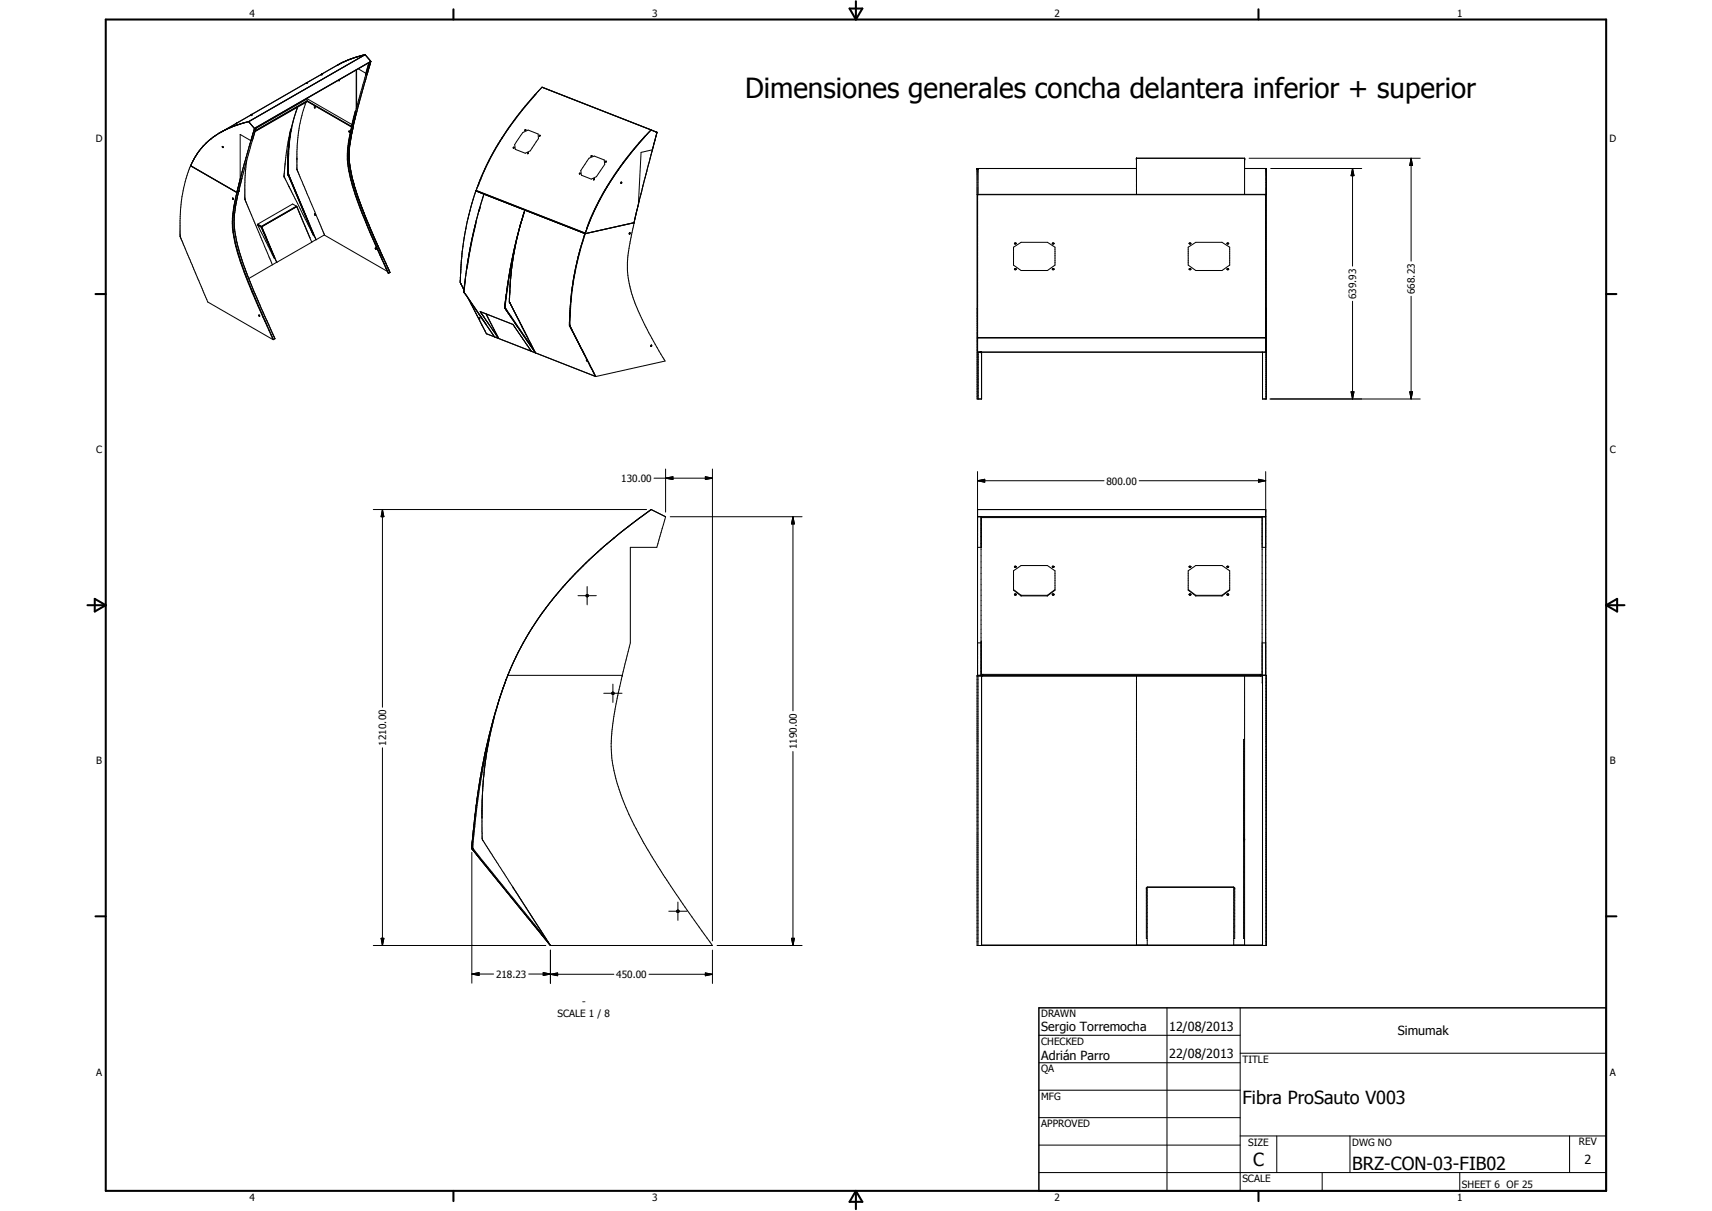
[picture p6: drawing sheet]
<svg xmlns="http://www.w3.org/2000/svg" width="594mm" height="420mm" viewBox="0 0 594 420" stroke-linecap="round" stroke-linejoin="round" font-family="sans-serif">
<g fill="none" stroke="#000" stroke-width=".35">
<path d="M126 19.2l-5.9 1.9M126 19.1l-5.4 1.8M126.7 19l-.7 .1M126.7 19h-.1M126.7 19l2 2.3M126.7 19l-40.4 23.2M87.2 39.8h.1M87.3 39.8h-.1M87.4 39.7l-.3 .1M102.6 39.1l-.3 1M102.9 38.1l.4-1-2.3 7.7M102.9 38.3l-.2 .5"/>
<path d="M106.2 35.5a52.2 52.2 0 0 0-3.2 17l.1 6.4 9.5 22.6-2.9 1.7M106.4 28.7l-19.8 11.4M106.5 28.7l-.2 .1M106.5 28.7h.1M106.6 35.1l-18.1 10.4M106.6 35.1l15.4 8.9M106.6 35v.1M106.6 35l-18 10.3-1 3.3-.5 .2M106.6 35l15.3 8.8M106.6 28.6l-.2 .1M106.6 28.6h.1M106.6 34.3l15.5 8.9"/>
<path d="M106.6 34.3l-17.8 10.2M106.7 35.1l-18.2 10.6M106.8 34l-.2 .3M109.1 36.6l.1 .9M109.2 37.5h.1M109.4 36.8l-.1 .7M111.8 25.7h-.1M111.9 25.6l-.3 .1M111.9 25.6h.1M111.9 25.6h-.1M116.8 22.7l-10.4 6M116.8 22.7l-40.2 23.2"/>
<path d="M117.4 27.9h.4M117.6 27.8l.1 .1M117.7 27.7l.1 .2M117.7 27.9l.1 .1M118.4 21.9l-1.6 .8M120.1 21.1l-3 1.5M120.1 21.1l-1.2 .5M120.6 21l-.5 .1M123.3 39.2l.4-.3-.6 2.4M123.3 38.6l-1.2 5M123.3 38.6v.6M123.3 39.2l-.5 1.8"/>
<path d="M123.4 38.5l-.1 .1M123.4 38.5l-1 4.2M123.6 24.3v13.4M123.7 24.2v13.1M124.3 23.9l2.6 1.5M127.5 23.7l-.5 2.1M128 21.8l-1 4M128.2 21.6l-.5 1.9M128.2 21.6l-4.8 16.9M128.2 21.6l-39.3 22.7M128.7 21.3l-1.2 4.2-.5 .3M128.7 21.3l-6.1 22.2"/>
<path d="M128.7 21.3l-.5 .3M128.7 21.3l-39.9 22.9M186.2 32.4a98 98 0 0 0-20.3 32.2M188.1 30.3a100.1 100.1 0 0 0-22.9 35.8M188.1 30.3h.1M188.1 30.3l37.8 14.8M66.1 57.5l16.1 9.3M66.1 57.5a51.6 51.6 0 0 0-3.6 19v5.6M66.1 57.5h.1M66.2 57.4h.1M66.2 57.4v.1M66.2 57.5l16 9.3"/>
<path d="M66.3 57.3l-.1 .1M66.8 56.3l-.6 1.2M67 55.7l-.6 1.2M68 54.1l-.7 1.1M68.3 53.5l-1.3 2.3M68.8 52.8l-.4 .6M70.1 51.2l-.9 1.1M70.5 50.7l-2.5 3.3M72 49.1l-1.5 1.6M72.7 48.6l-.6 .5M73.3 48.1l-2.3 2.1M73.9 47.6l-.7 .6"/>
<path d="M75.2 46.7l-1.3 1M77.2 50.8l.2 .4M77.2 50.8h.1M77.3 50.8l.1 .4M77.4 51.2h.1M77.9 45.2l-.9 .5M78.9 44.7l-.5 .3M79.2 44.6l-4.6 2.6M80.1 44.2l-.9 .4M81.8 42.9l.3-.2zM81.8 42.9h.1M82 43.5l-2.8 1.1"/>
<path d="M83 42.2l-1 .6M84.1 42.8l-2.1 .7M84.1 42.8l-1.1 .3M85.6 55.6l-.6 6.5v7.2l9.5 22.6M85.8 42.3l-1.3 .4M86.3 42.2l-5.3 1.6-5.7 2.9M86.3 42.2l2 2.4M86.3 42.2l-2.2 .6M86.4 42.2h-.1M87.1 48.8l-3.8-2.1v15.4M88.3 44.6l-5.8 21.1M88.3 44.6l-1.2 4.2"/>
<path d="M88.9 44.3l-3.4 11.7-2.7 10.5M88.9 44.3l-.3-.1-.3 .4M88.9 44.3l-.6 .3M100 54.4l.1 6.1-.1-.3M100 54.1v.3M100.1 53.3l-.1 1.1M100.1 53.3l-.1 .3M100.1 53.2l-.1 1.2M100.1 52.1v1.2M100.1 52.2v.6M100.1 52.2v.3M100.2 51.2l-.1 .5z"/>
<path d="M100.2 51.2l-.1 1M100.2 51.2l-.1 1.3M100.2 50.4v.8M100.3 49.7l-.1 .7M100.3 49.7l-.1 1.5M100.3 49.6l-.1 1.6M100.4 48.9l-.1 .8M100.5 48.4l-.1 .5M100.6 47l-.3 2.6M100.7 46.6l-.3 2.3M100.7 46.6l-.1 .4M100.8 45.6l-.1 1"/>
<path d="M100.9 44.9l-.9 6.8-.1 8.7 8.9 21.4M100.9 44.9l-1.2 5.9-.9 7.3a6.8 6.8 0 0 0 1.3 6.2l8.7 17.5M101 44.8l-.2 .8M101 44.8l-.1 .1M101 44.8l-.4 2.6M101 44.8l-.3 1.8M102.2 40.4a58.1 58.1 0 0 0-2.1 14.3v5.9M103 58.8h.1M121.1 45.5h.2l.1 .4zM121.2 45.5h.1M121.2 45.5l.2 .3M121.9 43.8h.2"/>
<path d="M121.9 46.5l-.9 6.6a46.4 46.4 0 0 0 3.2 15.5l3.1 8.2 5.6 12.7M122 44l-.3 1.4a32.8 32.8 0 0 0 .5 18.9l2.4 7.1 3.2 8 7 15.4M122.1 43.6l.1 .3M122.1 43.6l-.2 .2M122.2 43.9l-.2 .1M122.2 43.9l-.8 3.6a28.8 28.8 0 0 0 .5 15l.1 .5a140 140 0 0 0 7.5 20.1l5.3 11.7M122.3 43.2l-.2 .6M122.6 43.4h.1M122.6 43.5l-.1 .1M122.6 43.5l-.5 .3M122.7 43.4l-.7 .6M122.7 43.4l-.3 1.5a31.5 31.5 0 0 0 .3 18.4 206.5 206.5 0 0 0 12.6 31.2"/>
<path d="M122.7 43.4l-.6 .4M122.7 41.3l-.6 2.5M123.1 41.5l-.5 2M178.1 51.2v.2M178.1 51.4h.1M178.1 51.2h.1M178.2 51.1l-.1 .1M178.2 51.1h.1M178.2 51.1l.2 .1M178.2 51.4h.1M178.3 51.2l-.2 .2M178.4 51.2h-.1"/>
<path d="M181.4 46l1.9-.9 3.4 1.4 .2 1.6-2.9 4.2-1.7 .9-3.5-1.4-.2-1.6zM182.2 45v.3l.2-.1M182.3 45l.1 .2M182.3 45h-.1M182.4 45.2h.1M183.2 53l.1 .2-.2 .1zM187.2 47.2h.1M187.4 46.9h.1M187.4 47l-.2-.1v.3M187.4 47h.1M187.4 47l-.2 .2M204.4 54.9l1.8-.8 3.5 1.4 .1 1.6-2.8 4.2-1.8 .8-3.4-1.3-.3-1.6z"/>
<path d="M205.2 54h.2v.2zM210.1 56.2h.1M210.4 56l-.3 .2M210.4 56h.1M214.5 59.1l-2.4 3.4M215.3 57.8l-5.3 8.1-3.4 6.5M216.2 56.6l-.9 1.3M223.8 47.2a102 102 0 0 0-20.3 32.2M224.7 46.4l-3.5 3.9-5.1 6.4M224.7 46.4l-7.6 9.1M225.8 45l.1 .1M225.9 45.1l2.1 .8"/>
<path d="M225.9 45.1l-1.2 1.3M227.5 45.7l.5 .2M228 45.9l-7.8 30.7M228 45.9l-1.7 6.1-3.8 .9-1 18-1.3 5.7M339.4 58.5v8.9M394.4 58.5h-55.4v79.9h1.6v-16.2M431.9 58.5h7.5v79.9h-1.3v-16.2M433.4 54.9h59.4M440.9 58.5h31.6M469.3 58.5l.5 2.5h-1zM469.3 58.5v33.8M489.7 54.9l.5 2.5h-1z"/>
<path d="M489.7 54.9v35.7M80.7 76.9v.5M80.7 77.3a45.2 45.2 0 0 0 2.4 12 224.5 224.5 0 0 0 8.3 20.8M80.7 77.4l.1 .5M80.8 76.4l-.1 .5M80.8 78.4l.7 5 1 4.1M80.8 68.7l-.1 .3 .3 .1M80.8 68.7h.1M80.8 68.7l.2 .4M81.3 71.2l-.5 4.7M81.3 71.2l-.6 5.7M81.6 69.8l-.3 1.4"/>
<path d="M82.1 66.9h.1M82.1 66.9l-.7 3.6a32.2 32.2 0 0 0 1.5 18.7 194.3 194.3 0 0 0 9 22.3l2.9 6.4M82.2 66.8v.1M82.2 66.8h.1M82.2 66.9l-.9 4.3M82.3 66.2l-.1 .6M82.8 66.6l-.9 4a27.4 27.4 0 0 0-.2 10.6 111.6 111.6 0 0 0 9 25.8l4.7 10.5-.5 .3M82.8 66.5l-.6 .3M82.8 64.3l-.6 2.5M82.9 66.1l.1 .1M82.9 66l-.1 .5M83 66.2l-.1 .3-.7 .4"/>
<path d="M83 66.3l-.2 .1M83 66.2h-.2M83.3 62.1l.6-.2-.4 1.9M83.3 62.1l-.4 1.9M83.4 64l-.3 1.5M89.4 78.1l5.8 11.5M89.4 78.1l1.2 .7M89.4 77.8l.1 .2M89.4 77.8l1.3 .7M89.5 78l-.1 .1M89.5 78l1.2 .7M90.6 78.8l4.6 10.8"/>
<path d="M90.7 78.7l2 4.8M90.7 78.7l5.3 12.3M90.7 78.7l2.3 5.5M90.7 78.7l-.1 .1M90.7 78.5v.2M98.5 61.1l.1 .1M99.9 60.6h.1M100.1 60.6l.1 .3M100.1 60.6l.1 .1M100.1 60.3l.1 .1M100.1 60.7h.1M100.2 60.5l.5 1.5"/>
<path d="M100.2 60.7l.1 .4M100.2 60.7v.4M100.2 60.9l2.3 5.4M100.2 60.9l.2 .4M100.2 61.1l.1 .1M100.2 61.1l.3 .5M100.3 61.2l.1 .1M100.4 61.3l9.3 21.9M100.4 64.9h.1M100.5 61.5v.1M100.5 61.6l.2 .5M100.5 61.6l.5 1.1"/>
<path d="M100.7 62l.3 .7M100.8 62.4l.2 .3M101 62.7l2.7 6.5M101 62.7l.5 1.4M101 62.7l.9 2.3M101.6 64.3l.3 .7M101.9 65l1 2.2M101.9 65l7.1 16.7M102.9 71.5l-1.3-.7-12.2 7M102.9 71.5l.1 .2M102.9 71.5l-12.2 7M102.9 71.5l.1 .1"/>
<path d="M103 67.5l1 2.5M103 71.7l1.3 3.1M103 71.6l4.6 10.9M103 71.7l-12.3 7M103.1 67.8l.3 .7M103.7 69.2l3 7.2-1.4-3.4M103.7 69.2l.3 .8M104 70l1.2 2.8M104.4 75.1l1.5 3.4M104.6 71.4l.6 1.5M105.6 73.7l.4 .8M105.9 78.7l.3 .8"/>
<path d="M106.1 75l2.9 6.7M109.2 74.2l.2 .5M109.2 74.2h.1M109.2 74.4l.1 .1M109.3 74.2l.1 .5M109.3 74.5l.1 .2M164.8 78.5l-.7 2.9M165.1 66.2h.1M165.1 66.2l.8 .3M165.1 66.2l2.8 1.2M165.1 66.2a101.4 101.4 0 0 0-5.3 30v1.9M165.2 66.1l37.9 15"/>
<path d="M165.2 66.1h.1M165.2 66.1l37.9 14.8M165.2 77.2l-1.5 6.6-1.6 9.2M165.4 76.6l-.5 1.5M166.2 73.2l-3.2 13.9M166.2 73.2l.1 .1M166.4 72.2l-.2 1M166.5 72.1l-.3 1.1M166.5 71.8l-.1 .4M166.7 72l-.4 1.2M167.1 69.9l-2 7.3-2.4 11.2M167.1 69.9l-.6 2.2"/>
<path d="M167.5 68.6l-.4 1.3M167.9 67.4v.2M167.9 67.4l-.8 2.5M180.2 79.5l-.5 1.6M180.2 79.5l-1.1 4.7M180.4 78.8l-.4 1.6M180.4 78.5l-3.1 13.6M180.5 78.5l-.1 .2M180.8 77.3l-.3 1.2M180.8 77.2l-.4 1.3M180.8 77.1l-.6 2.4M181.6 74.7l-.8 2.5"/>
<path d="M181.6 74.3l-.4 1.6M181.9 73.7l.3-.8-1.4 4.3M181.9 73.7l-1.7 5.8M181.9 73.7l-.3 .8M201 60.2l.3-.1-.1 .3zM204.4 77.3l-1.3 3.8M205.6 74.4l-2.5 6.5M206 62.3h.1M206.1 62l.2 .2-.3 .1zM206.2 73.3l-.5 1M208.8 68.1l-4.3 9.1M212 62.7l-2.7 4.4"/>
<path d="M215.4 63.4v.1M215.5 63.2l.3 .1-.2 .4zM220 77.5h.1M220 77.3h.1M220 77.5l-1.4 6.4-.8 6a28.8 28.8 0 0 0 .8 9.5l1.3 4.5 2.3 5.5 2.9 6 5.7 9.9-24.1 5.3M220 77.3v.2M220 77.3l-16.9 3.8M220.2 76.6l-.2 .7M339 67.4h100.4M339.2 67.4v54.8M339.2 67.6h100M394.4 67.4v-12.5h37.5v12.5"/>
<path d="M439.2 67.4v54.8h-98.7M62.5 82.1l.1 .1M62.6 82.2l9.5 22.6 22.7 13.1M62.6 82.3h.1M82.6 87.8a198.5 198.5 0 0 0 8.8 22.3M93 84.2l2.3 5.3M93 84.1l2.3 5.4M94.5 91.9l-8.2 4.7M95.3 89.5l.7 1.5M95.3 89.5l-.1 .1M96 91h.1M96 91l-1.5 .9"/>
<path d="M106.6 80.3l1.6 3.7-12.2 7M109 81.7l.7 1.4-1.5 .9M109 81.7l-.2 .1M109.6 83.2h.1M112.5 81.5l21.9 12.6M130.3 86l-.1 .3 .3 .1M130.3 86h.1M130.3 86l.2 .4M130.4 86.3l.1 .1M135.3 94.5l-.5 .3M159.8 98.1l1.1 2.4M159.8 98.1h.1"/>
<path d="M161.1 99.9l-.1 .4M161.1 99.8l-.2 1.5M161.2 98.9l-.1 1M161.2 98.9l-.1 .9M161.4 97.1l-.2 1.8M161.4 97.1l.1 .1M161.5 97.3l-.4 3.4M161.6 95.5l-.4 3.4M161.6 95.5l-.2 1.6M161.8 94.4l-.2 1.1M161.9 93.8v.4M162 93.3l-.2 1.1"/>
<path d="M162.2 91.6l-.2 1.5M162.6 89.2l-.8 5.2M162.6 89.2l-.7 4.5M162.8 87.5l-.2 1.7M163.4 85l-1.1 6.1M164 81.7l-.6 3.1M176.2 98.6l-.9 6.2M177.1 98.3l-.1 1.2M177.2 96.3l-.4 6.4 .1-1.4M177.2 96.3l-.1 1.5M177.2 92.2l-1 6.4M177.3 95.5l-.1 .8"/>
<path d="M177.9 90.4l-1 9.8M177.9 90.4l-.6 5.1M178.3 88.3l-.4 2.1M178.8 85.6l-1.5 9.9M178.8 85.6l-1.9 8.9-1.4 9.6a3.7 3.7 0 0 0 .7 4l9 13.2M178.8 85.3l-.9 5.1M179.7 81.1l-1.9 8.6-1.6 8.9M179.8 81.1l-1.4 6.3M179.8 81l-1 4.6M200.6 89.2l-2.2 11.6M201.3 86.4l-.7 2.8M202.4 80.8l.6 .2"/>
<path d="M203 81l.1 .1M203 81l-2.4 8.2M203.1 80.9h.1M203.1 80.9v.2M203.1 81.1a100.7 100.7 0 0 0-5.3 31.9M203.2 81l-.1 .1M218.4 80.8l.3 .1-.2 .3zM218.5 80.8l-.2 .4M351.7 85.8l2.6-1.7h9.2l2.6 1.7v6.2l-2.6 1.9h-9.2l-2.6-1.9zM352.1 93.3l.3-.1 .2 .3-.5 .1zM365.7 84.4h.1M412.3 85.8l2.6-1.7h9.1l2.7 1.7v6.2l-2.7 1.9h-9.1l-2.6-1.9z"/>
<path d="M425.8 93.3l.1 .3 .5-.1-.1-.2M425.8 84.6h.1M425.9 93.2h.4M425.9 84.6h.4M425.9 93.2l-.1 .1M426.3 93.2v.1M426.3 84.6l-.4-.3-.1 .3M426.3 84.6h.1M89.9 109.3v.3l.2 .1M89.9 109.3l.2 .4M91.4 110.1l1.2 2.6M91.4 110.1l3.5 7.7"/>
<path d="M94.9 117.8l-.1 .1M160.9 101.1l.1 .1M160.9 101.1h.1M160.9 101v.1M160.9 101.3l.5 .7M160.9 101.2l.2 .1M160.9 101.2h.1M161 101.2h.1M161 101.1v.1M161.4 102l7.4 10.8M161.4 102l4.7 6.8M161.5 101.9l7.1 10.4"/>
<path d="M162.6 103.8l6.2 12M166 108.8l2.8 4M166 108.8h.2M166.1 108.8l2.4 3.6M166.3 110.5l.1 .1M166.3 110.5h.1M166.3 110.5l-.1-.2 .2 .3M166.3 110.4h.1M166.4 110.6h.1M166.4 110.5h.1M166.7 108.1l.8 1.4M166.7 108.1l.1 .2"/>
<path d="M166.7 108.1l11.3 4.5 6.4 9.3M166.8 108.3v.1M166.8 108.4l1.3 1.8M167.9 109.9l5.1 7.5M168.5 112.4l3.1 4.5M168.7 108.9l3.4 6.7M168.8 115.8l2.8 1.1M168.8 115.8h.1M168.8 112.8l2.8 4.1M168.9 109.4l1.7 3.3M170.9 113.2l2.1 4.2M171.6 116.9l1.4 .5"/>
<path d="M172.4 116.2l.6 1.2M172.5 116.3l.5 1.1M173 117.4l11.4 4.5M175.1 106.8h.1M175.2 106.3l-.1 .1M175.2 106.9l.1 .1M175.2 106.8l.3 .5M175.2 105.7v1.2M175.3 107l.2 .3M175.3 104.8l-.1 .9M175.3 104.8v.9M175.4 106.8v.1"/>
<path d="M175.5 107.3l10.3 15.1M175.5 107.3l8.3 12.1M176.8 103.3v-.1v.3M176.9 101.6v3.3M176.9 100.2v.9M176.9 105.1l.2 .2M176.9 100.7v.2M177.1 105.3l.2 .5M177.1 105.3l-.3-.6 .7 1.5M177.3 105.8l1 1.9M177.3 105.8l.2 .3M177.5 106.2l2.1 4.2"/>
<path d="M177.5 106.2l.8 1.6M178.3 107.7l.2 .4M178.3 107.8l1.7 3.1M178.6 108.2l.2 .5M179.1 109.2l.2 .6M179.6 110.4l3 5.8M179.6 110.4l.4 .6M180 111l1.1 2.1M180 110.9l1.5 3.1M181.2 113.4l.3 .7M181.5 114l1.6 3.1M181.9 114.9l2.6 5.1"/>
<path d="M182.7 116.5l3.1 5.9M197.6 112.9l.3 .5M197.6 112.9h.1M197.7 113.1l.1 .1M197.7 109.5l-.1 1.2M197.8 113.2l.2 .4M197.8 108.4l-.1 1M197.8 113v.1M197.8 108.4l-.1 4.7M197.8 113.2l.1 .4M197.8 107.8v.6M197.9 106.6l-.1 1.8"/>
<path d="M197.9 113.6l.5 .9M198 113.5l8.6 17.1M198.1 113.9l.6 1.1M198.4 100.8l-.6 6.9M198.4 100.8l-.5 4.7M198.5 114.6l.1 .3M198.6 114.9l.4 .7M198.7 115l.3 .6M199 115.6l1 2M199 115.6l.3 .7M199.4 116.4l2.1 4.1M200.3 118.2l1.2 2.3"/>
<path d="M226 119.7l-.1 .5-.1-.2 .3-.3v.4h-.3M339 107.1h.2M339.2 117.2h100M439.2 107.1h.2M469.3 104.5v33.9M489.7 102.8v35.6M184.2 120.1l1.2 1.8M184.4 121.9l1.4 .5M184.7 120.2l.5 1.1M185.2 121.3l.6 1.1M185.8 122.4l20.8 8.2M201.5 120.5l4.2 8.2"/>
<path d="M201.5 120.5l.7 1.4M202.6 122.7l.4 .8M203.6 125h.1M203.6 125.1l.1 .1M203.6 125l.1 .2M203.7 125.2h.1M205.8 128.8l.9 1.8M206.6 130.6h.1M339.2 122.2l1.3-.2-.1 .3zM339.4 122.2v16.2M440.6 138.4h52.2M468.8 135.9h1l-.5 2.5z"/>
<path d="M489.2 135.9h1l-.5 2.5zM129.5 176.8h94.9M132.7 176.8l.5 2.5h-1zM132.7 176.8v68.6M221.8 179.8l-1.3 1M223.2 178.8l2.8-2 5 2.5-3.1 10.6h-9.2v33.2l-2.8 11.2M223.2 178.8l-2.7 2M224.6 177.8l-1.4 1M226.9 165.9h20.3M231 165.9l2.5-.5v1zM231 162.7v15M232.6 179.3h45.7"/>
<path d="M244.8 165.4l2.4 .5-2.4 .5zM247.2 162.7v163.7M275.2 179.3l.5 2.5h-1zM275.2 179.3v67.3M339.2 166.8l2.5-.5v1zM339.2 176.8h100M339.2 163.6v70.7M339.2 166.8h43.9M340.5 179.6h97.5M340.5 179.2v10.7h-1.3M340.5 179.2l-.1 55.1 .1-11.8M340.5 179.2l-1.3 .1h100"/>
<path d="M340.5 179.2v.1M395.3 166.8h43.9M436.7 166.3l2.5 .5-2.5 .5zM438 179.3v55M439.2 163.6v70.7M199.6 199l-1.7 1.8M203.4 195.2l-8.1 8.6M208.4 190.6l-4.1 3.8M210.7 188.6l-7.4 6.8M215.4 184.7l-6.8 5.8M216.7 183.7l-5.9 4.9M219.2 181.8l-1.3 1"/>
<path d="M219.2 181.8l-2.6 2M220.5 180.8l-1.3 1M352 196.7l.1 .1M352.1 196.5h.5M352.1 196.5l-.1 .2M352.6 196.5l-.1 .3h-.4M365.2 196.5l.1 .3h.4v-.3M365.2 196.5h.5M412.7 196.5h.5M412.7 196.7v.1M412.7 196.5v.2M413.2 196.5l-.2 .3h-.3"/>
<path d="M425.8 196.5l.1 .3h.4v-.3M425.8 196.5h.5M438 189.9h1.2M185.7 216.2l-4.1 6.9M186.3 215.4a97.5 97.5 0 0 0-10.1 18.9M189.4 211l-3.6 5M190.9 209l-4.5 6.1M192.3 207.2l-1.6 2M194.6 204.5l-1.5 1.8M195.4 203.6l-3.9 4.7M197.8 201l-1.7 1.9M200.6 206.7h6.3"/>
<path d="M203.7 203.5v6.3M351.7 204.6l2.6 1.9M352 206.2h.6M354.3 206.8l-2.6-2v-6.8l2.6-1.8h9.2l2.6 1.8v6.8l-2.6 2M354.3 206.8h9.2M354.3 206.5h9.2M354.3 206.5v.3M363.5 206.5v.3M365.2 206.2h.5M365.8 206.4h-.1M366.1 204.6l-2.6 1.9M412.3 204.6l2.6 1.9"/>
<path d="M412.7 206.2h.5M412.7 206.1l.5 .1M412.7 206.1l.2 .4 .3-.1v-.2M414.9 206.8l-2.6-2v-6.8l2.6-1.8h9.1l2.7 1.8v6.8l-2.7 2M414.9 206.8h9.1M414.9 206.5h9.1M414.9 206.5v.3M424 206.5v.3M425.8 206.2h.5M426.3 206.1v.1M426.7 204.6l-2.7 1.9M174.6 238.7a200.7 200.7 0 0 0-7.4 28.4"/>
<path d="M174.6 238.7l-.5 1.5M175.6 235.8l-1 2.9M175.6 235.8l-2.3 6.8M176.2 234.3h39.7M176.2 234.3l-.6 1.5M178.4 229.3l-2.2 5M180.7 224.7l-1.7 3.3M212.7 237.4v6.3M215.9 234.3l-.6 2.7a83.4 83.4 0 0 0-3 26 71.4 71.4 0 0 0 5.9 19.5l5.3 10.1 6.7 10.9 7.5 11.2 9.5 13.3h-56.2M339 234.3h100.4v93.7h-100.4zM339 234.6h99.1M339.4 234.6v93.4"/>
<path d="M340.4 222.4l.1 .1M340.5 234h97.5M340.5 222.5v.6h-1.3M340.6 234.6v93.4M340.9 234.3v.3M341.1 234v.3M394.4 234.6v93.4M431.9 234.6v93.4M437.3 234v.3M437.5 234.3v.3M438 223.1h1.2M438 234.6l.1 2.2"/>
<path d="M438.1 234.3v93.7M132.7 259.5v68.5M168.9 258.4l-1.7 8.7M169.7 256.5l-2 9.4-1.4 8.1-1.4 11.1-.8 9.2M171.6 248.5l-2.8 13-1.1 9.6M172 247.1a125.9 125.9 0 0 0-4.3 24M172.8 244.3l-.4 1.4M174.1 240.2l-2.2 6.9-2.7 10.5M209.5 240.5h6.4M431.9 256.5h-.4v69.1h.4M165.7 276.1l-.7 5.8M165.7 276.1l-.5 3.6"/>
<path d="M167.2 267.1l-1.5 9M167.3 280l.1 11.4M167.3 279.9v.7M167.7 271.1l-.4 6.9M167.7 271.1l-.4 8.9M275.2 260.7v67.3M163.7 295.7v45.4M163.7 294.4l.2 .2M163.8 292.9l-.1 .6M163.8 292.9l-.1 1.5M163.8 294.6h.1M163.9 294.6l19.8 24.5"/>
<path d="M163.9 294.6l.4 .5M164 294.3l25.5 31.3M164.1 289.8l-.3 2.7M164.4 286.9l-.6 6M164.6 295.6l.7 .9M165 282l-.5 4.6M165 281.9l-.9 7.5M165.1 280.4l-.1 1.6M165.7 296.9l18 22.2M167.4 291.4h.1M167.5 291.4l15.2 23.7M177.8 307.6l13.2 20.4"/>
<path d="M182.6 315l8.4 13M183.7 319.1l7.3 8.9M183.7 319.1l2.6 3.1M232.1 316.1h6.3M235.2 313v6.3M398.1 308h-.3v17.6h.3M398.1 307.9h30M428.1 308h.3v17.6h-.3M129.5 328h59.9M132.2 325.5h1l-.5 2.5zM163.7 337.9l2.5-.5v1.1zM163.7 337.9h7.6"/>
<path d="M183.5 337.9h7.5M186.8 322.9l4.2 5.1M188.5 337.4l2.5 .5-2.5 .6zM191 338l2.5-.4v.9zM191 329.6v11.6M191 338h22M225.2 338h22M244.8 337.6l2.4 .4-2.4 .5zM247.2 329.6v11.6M248.8 328h29.5M274.7 325.5h1l-.5 2.5zM340.6 327.9h97.5"/>
<path d="M398.1 328v-20.3h30v20.3M360.5 359.2h69.9M405 349.7v63.5M430.4 349.7v63.5M360.5 368.7h69.9M360.5 378.2h69.9M430.4 365.4h127M360.5 387.8h69.9M360.5 397.3h69.9M430.4 394.1h127M443.1 394.1v12.7M468.5 394.1v12.7"/>
<path d="M544.7 394.1v12.7M360.5 406.8h196.9M458.8 406.8v6.4M506.6 406.8v6.4"/>
<circle cx="352.4" cy="84.4" r=".26"/>
<circle cx="365.4" cy="93.4" r=".28"/>
<circle cx="365.5" cy="84.4" r=".25"/>
<circle cx="413" cy="93.3" r=".28"/>
<circle cx="413" cy="84.4" r=".26"/>
<circle cx="203.8" cy="206.7" r=".44"/>
<circle cx="352.3" cy="206.3" r=".27"/>
<circle cx="365.4" cy="206.3" r=".29"/>
<circle cx="426.1" cy="206.3" r=".28"/>
<circle cx="212.7" cy="240.5" r=".42"/>
<circle cx="235.2" cy="316.2" r=".45"/>
</g>
<g fill="#000">
<circle cx="87.1" cy="39.8" r=".18"/>
<circle cx="87.4" cy="39.7" r=".18"/>
<circle cx="106.6" cy="28.6" r=".18"/>
<circle cx="111.6" cy="25.7" r=".18"/>
<circle cx="111.9" cy="25.6" r=".18"/>
<circle cx="82.1" cy="42.7" r=".18"/>
<circle cx="100" cy="55.9" r=".18"/>
<circle cx="178.3" cy="51.1" r=".18"/>
<circle cx="210.3" cy="55.9" r=".18"/>
<circle cx="339" cy="58.5" r=".18"/>
<circle cx="339.4" cy="58.5" r=".18"/>
<circle cx="394.4" cy="55" r=".18"/>
<circle cx="394.4" cy="54.9" r=".18"/>
<circle cx="394.4" cy="55.2" r=".18"/>
<circle cx="431.9" cy="55" r=".18"/>
<circle cx="431.9" cy="55.2" r=".18"/>
<circle cx="431.9" cy="55.3" r=".18"/>
<circle cx="431.9" cy="54.9" r=".18"/>
<circle cx="439.4" cy="58.5" r=".18"/>
<circle cx="98.6" cy="61.2" r=".18"/>
<circle cx="99.9" cy="60.6" r=".18"/>
<circle cx="100" cy="60" r=".18"/>
<circle cx="100" cy="60.5" r=".18"/>
<circle cx="100.1" cy="60.6" r=".18"/>
<circle cx="100.1" cy="60.5" r=".18"/>
<circle cx="206" cy="62.3" r=".18"/>
<circle cx="206.3" cy="62" r=".18"/>
<circle cx="160.9" cy="101.2" r=".18"/>
<circle cx="166.2" cy="110.3" r=".18"/>
<circle cx="175.1" cy="106.7" r=".18"/>
<circle cx="175.3" cy="106.7" r=".18"/>
<circle cx="176.8" cy="104.7" r=".18"/>
<circle cx="181.1" cy="113.1" r=".18"/>
<circle cx="197.6" cy="112.8" r=".18"/>
<circle cx="197.7" cy="112.9" r=".18"/>
<circle cx="203.5" cy="124.9" r=".18"/>
<circle cx="340.5" cy="122" r=".18"/>
<circle cx="438" cy="236.8" r=".18"/>
<circle cx="164.1" cy="294.3" r=".18"/>
<circle cx="394.4" cy="291.1" r=".18"/>
<circle cx="431.5" cy="291.3" r=".18"/>
<circle cx="431.9" cy="291.1" r=".18"/>
<circle cx="178.1" cy="308" r=".18"/>
</g>
<g fill="none" stroke="#000" stroke-width=".71">
<path d="M36.7 6.8h520.7v406.4h-520.7zM157.3 3.2v3.6M294.8 3h4.4l-2.2 3.8zM297 .4v6.4M436.7 3.2v3.6M33.1 102h3.6M557.4 102h3.5M30.3 210h6.4M32.9 207.8l3.8 2.2-3.8 2.2zM557.4 210h6.3M557.4 210l3.8-2.2v4.4zM33.1 317.9h3.6"/>
<path d="M557.4 317.9h3.5M157.3 413.2v3.5M297 413.2v6.3M297 413.2l2.2 3.8h-4.4zM436.7 413.2v3.5"/>
</g>
<path d="M360.5 349.7h196.9v63.5h-196.9z" fill="none" stroke="#000" stroke-width=".51"/>
<g fill="#000">
<path d="M489.7 54.9l.5 2.5h-1zM469.3 58.5l.5 2.5h-1zM468.8 135.9h1l-.5 2.5zM489.2 135.9h1l-.5 2.5zM132.7 176.8l.5 2.5h-1zM231 165.9l2.5-.5v1zM244.8 165.4l2.4 .5-2.4 .5zM339.2 166.8l2.5-.5v1zM436.7 166.3l2.5 .5-2.5 .5zM275.2 179.3l.5 2.5h-1zM132.2 325.5h1l-.5 2.5zM163.7 337.9l2.5-.5v1.1z"/>
<path d="M188.5 337.4l2.5 .5-2.5 .6zM191 338l2.5-.4v.9zM244.8 337.6l2.4 .4-2.4 .5zM274.7 325.5h1l-.5 2.5z"/>
</g>
<text font-size="9.6" x="258.5" y="34">Dimensiones generales concha delantera inferior + superior</text>
<g font-size="6.3">
<text x="431.1" y="383.2">Fibra ProSauto V003</text>
<text x="434.8" y="404.7">C</text>
<text x="469.2" y="406">BRZ-CON-03-FIB02</text>
</g>
<g font-size="4.4">
<text x="361.3" y="357.5">Sergio Torremocha</text>
<text x="405.7" y="357.7">12/08/2013</text>
<text x="485" y="359.2">Simumak</text>
<text x="361.3" y="367.9">Adrián Parro</text>
<text x="405.7" y="367.2">22/08/2013</text>
<text x="549.8" y="404">2</text>
</g>
<g font-size="3.5">
<text x="86.6" y="5.8">4</text>
<text x="226.3" y="5.8">3</text>
<text x="365.9" y="5.8">2</text>
<text x="505.6" y="5.8">1</text>
<text x="33.3" y="49.4">D</text>
<text x="558.5" y="49.4">D</text>
<text x="470.6" y="103.8" transform="rotate(-90 470.6 103.8)">639.93</text>
<text x="491" y="102" transform="rotate(-90 491 102)">668.23</text>
<text x="33.4" y="157.3">C</text>
<text x="558.6" y="157.3">C</text>
<text x="215.6" y="167.2">130.00</text>
<text x="383.9" y="168.1">800.00</text>
<text x="134" y="258.7" transform="rotate(-90 134 258.7)">1210.00</text>
<text x="276.5" y="259.9" transform="rotate(-90 276.5 259.9)">1190.00</text>
<text x="33.4" y="265.2">B</text>
<text x="558.6" y="265.2">B</text>
<text x="172.1" y="339.3">218.23</text>
<text x="213.9" y="339.3">450.00</text>
<text x="193.5" y="353">SCALE 1 / 8</text>
<text x="202" y="348.8">-</text>
<text x="361.3" y="353">DRAWN</text>
<text x="361.3" y="362.5">CHECKED</text>
<text x="431.1" y="368.7">TITLE</text>
<text x="33.4" y="373.2">A</text>
<text x="361.3" y="372.1">QA</text>
<text x="558.6" y="373.2">A</text>
<text x="361.3" y="381.6">MFG</text>
<text x="361.3" y="391.1">APPROVED</text>
<text x="433.1" y="397.5">SIZE</text>
<text x="469.2" y="397.5">DWG NO</text>
<text x="547.9" y="397.4">REV</text>
<text x="431.1" y="410.2">SCALE</text>
<text x="507.3" y="412.3">SHEET 6 OF 25</text>
<text x="86.6" y="416.7">4</text>
<text x="226.3" y="416.7">3</text>
<text x="365.9" y="416.7">2</text>
<text x="505.6" y="416.7">1</text>
</g>
</svg>
